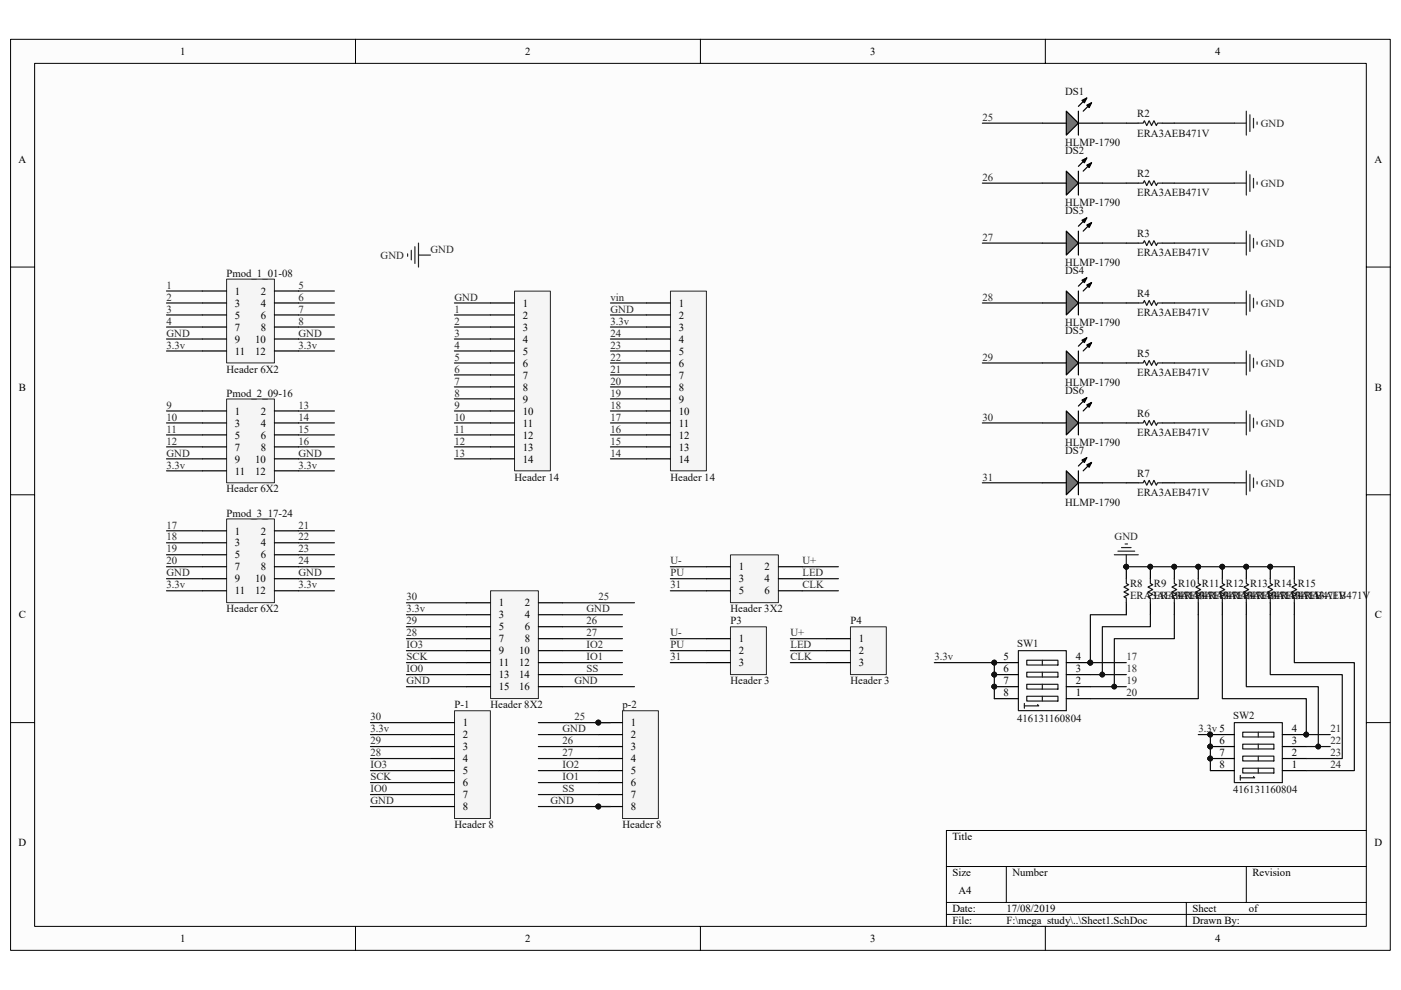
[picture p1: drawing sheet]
<svg xmlns="http://www.w3.org/2000/svg" width="297mm" height="210mm" viewBox="0 0 297 210" stroke-linecap="round" stroke-linejoin="round" font-family="sans-serif">
<path d="M2.3 8.4h292.5v193.2h-292.5z" fill="#fcfcfc"/>
<path d="M2.2 8.3h292.6v193.3h-292.6z" fill="none" stroke="#000" stroke-width=".21"/>
<path d="M7.4 13.5h282.3v183h-282.3z" fill="#fcfcfc"/>
<g fill="none" stroke="#000" stroke-width=".21">
<path d="M7.3 13.4h282.4v183.1h-282.4zM75.4 8.3v5.1M148.5 8.3v5.1M221.6 8.3v5.1M2.2 56.6h5.1M289.7 56.6h5.1M2.2 104.9h5.1M289.7 104.9h5.1M2.2 153.3h5.1M289.7 153.3h5.1M289.7 176.1h-89v20.4M75.4 196.5v5.1"/>
<path d="M148.5 196.5v5.1M200.7 183.8h89M200.7 191.4h89M200.7 194h89M213.4 183.8v7.6M221.6 196.5v5.1M251.5 191.4v5.1M264.2 183.8v7.6"/>
</g>
<path d="M109.1 61.8h7.6v38.1h-7.6z" fill="#f5f5f5"/>
<path d="M109.1 61.7h7.6v38.2h-7.6z" fill="none" stroke="#262626" stroke-width=".21"/>
<g fill="none" stroke="#000" stroke-width=".25">
<path d="M104 64.3h5.1M104 66.8h5.1M104 69.4h5.1M104 71.9h5.1M104 74.4h5.1M104 77h5.1M104 79.5h5.1M104 82.1h5.1M104 84.6h5.1M104 87.2h5.1M104 89.7h5.1M104 92.2h5.1"/>
<path d="M104 94.8h5.1M104 97.3h5.1"/>
</g>
<path d="M142.2 61.8h7.6v38.1h-7.6z" fill="#f5f5f5"/>
<path d="M142.2 61.7h7.6v38.2h-7.6z" fill="none" stroke="#262626" stroke-width=".21"/>
<g fill="none" stroke="#000" stroke-width=".25">
<path d="M137.1 64.3h5M137.1 66.8h5M137.1 69.4h5M137.1 71.9h5M137.1 74.4h5M137.1 77h5M137.1 79.5h5M137.1 82.1h5M137.1 84.6h5M137.1 87.2h5M137.1 89.7h5M137.1 92.2h5"/>
<path d="M137.1 94.8h5M137.1 97.3h5"/>
</g>
<path d="M48.1 59.2h10.1v17.8h-10.1z" fill="#f5f5f5"/>
<path d="M48 59.2h10.2v17.8h-10.2z" fill="none" stroke="#262626" stroke-width=".21"/>
<path d="M42.9 61.7h5.1M42.9 64.3h5.1M42.9 66.8h5.1M42.9 69.4h5.1M42.9 71.9h5.1M42.9 74.4h5.1M58.2 61.7h5.1M58.2 64.3h5.1M58.2 66.8h5.1M58.2 69.4h5.1M58.2 71.9h5.1M58.2 74.4h5.1" fill="none" stroke="#000" stroke-width=".25"/>
<path d="M48.1 84.6h10.1v17.8h-10.1z" fill="#f5f5f5"/>
<path d="M48 84.6h10.2v17.8h-10.2z" fill="none" stroke="#262626" stroke-width=".21"/>
<path d="M42.9 87.2h5.1M42.9 89.7h5.1M42.9 92.2h5.1M42.9 94.8h5.1M42.9 97.3h5.1M42.9 99.9h5.1M58.2 87.2h5.1M58.2 89.7h5.1M58.2 92.2h5.1M58.2 94.8h5.1M58.2 97.3h5.1M58.2 99.9h5.1" fill="none" stroke="#000" stroke-width=".25"/>
<path d="M48.1 110.1h10.1v17.7h-10.1z" fill="#f5f5f5"/>
<path d="M48 110.1h10.2v17.7h-10.2z" fill="none" stroke="#262626" stroke-width=".21"/>
<path d="M42.9 112.6h5.1M42.9 115.1h5.1M42.9 117.7h5.1M58.2 112.6h5.1M58.2 115.1h5.1M58.2 117.7h5.1M42.9 120.2h5.1M42.9 122.7h5.1M42.9 125.3h5.1M58.2 120.2h5.1M58.2 122.7h5.1M58.2 125.3h5.1" fill="none" stroke="#000" stroke-width=".25"/>
<path d="M86.4 53.8v.6M87.2 53.1v2M88 52.3v3.6M88.7 54.1h2.6M88.7 51.6v5" fill="none" stroke="#262626" stroke-width=".25"/>
<path d="M104 125.3h10.1v22.9h-10.1z" fill="#f5f5f5"/>
<path d="M104 125.3h10.1v22.9h-10.1z" fill="none" stroke="#262626" stroke-width=".21"/>
<g fill="none" stroke="#000" stroke-width=".25">
<path d="M98.9 127.8h5.1M98.9 130.4h5.1M98.9 132.9h5.1M98.9 135.5h5.1M98.9 138h5.1M114.1 127.8h5.1M114.1 130.4h5.1M114.1 132.9h5.1M114.1 135.5h5.1M114.1 138h5.1M98.9 140.5h5.1M98.9 143.1h5.1"/>
<path d="M98.9 145.6h5.1M114.1 140.5h5.1M114.1 143.1h5.1M114.1 145.6h5.1"/>
</g>
<path d="M154.9 117.7h10.1v10.1h-10.1z" fill="#f5f5f5"/>
<path d="M154.9 117.7h10.1v10.1h-10.1z" fill="none" stroke="#262626" stroke-width=".21"/>
<path d="M149.8 120.2h5.1M149.8 122.7h5.1M149.8 125.3h5.1M165 120.2h5.1M165 122.7h5.1M165 125.3h5.1" fill="none" stroke="#000" stroke-width=".25"/>
<path d="M96.4 150.8h7.6v22.8h-7.6z" fill="#f5f5f5"/>
<path d="M96.4 150.7h7.6v22.9h-7.6z" fill="none" stroke="#262626" stroke-width=".21"/>
<path d="M91.3 153.3h5M91.3 155.8h5M91.3 158.3h5M91.3 160.9h5M91.3 163.4h5M91.3 166h5M91.3 168.5h5M91.3 171.1h5" fill="none" stroke="#000" stroke-width=".25"/>
<path d="M132 150.8h7.6v22.8h-7.6z" fill="#f5f5f5"/>
<path d="M132 150.7h7.6v22.9h-7.6z" fill="none" stroke="#262626" stroke-width=".21"/>
<path d="M126.9 153.3h5.1M126.9 155.8h5.1M126.9 158.3h5.1M126.9 160.9h5.1M126.9 163.4h5.1M126.9 166h5.1M126.9 168.5h5.1M126.9 171.1h5.1" fill="none" stroke="#000" stroke-width=".25"/>
<g fill="#0e0e0e" stroke="#0e0e0e" stroke-width=".21">
<circle cx="126.9" cy="153.3" r=".49"/>
<circle cx="126.9" cy="171.1" r=".49"/>
</g>
<path d="M154.9 133h7.6v10.1h-7.6z" fill="#f5f5f5"/>
<path d="M154.9 132.9h7.6v10.2h-7.6z" fill="none" stroke="#262626" stroke-width=".21"/>
<path d="M149.8 135.5h5.1M149.8 138h5.1M149.8 140.5h5.1" fill="none" stroke="#000" stroke-width=".25"/>
<path d="M180.3 133h7.6v10.1h-7.6z" fill="#f5f5f5"/>
<path d="M180.3 132.9h7.6v10.2h-7.6z" fill="none" stroke="#262626" stroke-width=".21"/>
<path d="M221 26.1h5.1M228.6 26.1h5.1M175.2 135.5h5.1M175.2 138h5.1M175.2 140.5h5.1" fill="none" stroke="#000" stroke-width=".25"/>
<path d="M226.1 23.6l2.5 2.5-2.5 2.6z" fill="#707070"/>
<path d="M221 38.8h5.1M226.1 23.6l2.5 2.5-2.5 2.6zM228.6 23.6v5.1M228.6 38.8h5.1M229.4 21.3l1-.5-.5 1zM230.4 22.3l1-.5-.5 1zM230.4 20.8l-1.8 1.8M231.4 21.8l-1.7 1.8M238.8 26.1h2.5M246.4 26.1h2.6" fill="none" stroke="#000" stroke-width=".25"/>
<path d="M229.4 21.3l1-.5-.5 1zM230.4 22.3l1-.5-.5 1z" fill="#000"/>
<path d="M241.3 26.1h1.1l.2-.5 .5 1 .5-1 .6 1 .5-1 .5 1 .2-.5h1" fill="none" stroke="#1c1c1c" stroke-width=".25"/>
<path d="M261.7 26.1h2.5M264.2 23.6v5.1M265 24.3v3.6M265.8 25.1v2M266.5 25.9v.5" fill="none" stroke="#262626" stroke-width=".25"/>
<path d="M226.1 36.3l2.5 2.5-2.5 2.6z" fill="#707070"/>
<path d="M226.1 36.3l2.5 2.5-2.5 2.6zM228.6 36.3v5.1M229.4 34l1-.5-.5 1zM230.4 35l1-.5-.5 1zM230.4 33.5l-1.8 1.8M231.4 34.5l-1.7 1.8M238.8 38.8h2.5M246.4 38.8h2.6M221 51.6h5.1M228.6 51.6h5.1" fill="none" stroke="#000" stroke-width=".25"/>
<path d="M229.4 34l1-.5-.5 1zM230.4 35l1-.5-.5 1z" fill="#000"/>
<path d="M241.3 38.8h1.1l.2-.5 .5 1 .5-1 .6 1 .5-1 .5 1 .2-.5h1" fill="none" stroke="#1c1c1c" stroke-width=".25"/>
<path d="M261.7 38.8h2.5M264.2 36.3v5.1M265 37.1v3.5M265.8 37.8v2.1M266.5 38.6v.5" fill="none" stroke="#262626" stroke-width=".25"/>
<path d="M226.1 49l2.5 2.6-2.5 2.5z" fill="#707070"/>
<path d="M226.1 49l2.5 2.6-2.5 2.5zM228.6 49v5.1M229.4 46.7l1-.5-.5 1zM230.4 47.7l1-.5-.5 1zM230.4 46.2l-1.8 1.8M231.4 47.2l-1.7 1.8M238.8 51.6h2.5M246.4 51.6h2.6M221 64.3h5.1M228.6 64.3h5.1" fill="none" stroke="#000" stroke-width=".25"/>
<path d="M229.4 46.7l1-.5-.5 1zM230.4 47.7l1-.5-.5 1z" fill="#000"/>
<path d="M241.3 51.6h1.1l.2-.5 .5 1 .5-1 .6 1 .5-1 .5 1 .2-.5h1" fill="none" stroke="#1c1c1c" stroke-width=".25"/>
<path d="M261.7 51.6h2.5M264.2 49v5.1M265 49.8v3.5M265.8 50.5v2.1M266.5 51.3v.5" fill="none" stroke="#262626" stroke-width=".25"/>
<path d="M226.1 61.7l2.5 2.6-2.5 2.5z" fill="#707070"/>
<path d="M229.4 59.4l1-.5-.5 1zM230.4 58.9l-1.8 1.8M231.4 59.9l-1.7 1.8M221 77h5.1M226.1 61.7l2.5 2.6-2.5 2.5zM228.6 61.7v5.1M228.6 77h5.1M230.4 60.5l1-.6-.5 1.1zM238.8 64.3h2.5M246.4 64.3h2.6" fill="none" stroke="#000" stroke-width=".25"/>
<path d="M229.4 59.4l1-.5-.5 1zM230.4 60.5l1-.6-.5 1.1z" fill="#000"/>
<path d="M241.3 64.3h1.1l.2-.5 .5 1 .5-1 .6 1 .5-1 .5 1 .2-.5h1" fill="none" stroke="#1c1c1c" stroke-width=".25"/>
<path d="M261.7 64.3h2.5M264.2 61.7v5.1M265 62.5v3.5M265.8 63.2v2.1M266.5 64v.5" fill="none" stroke="#262626" stroke-width=".25"/>
<path d="M226.1 74.4l2.5 2.6-2.5 2.5z" fill="#707070"/>
<path d="M226.1 74.4l2.5 2.6-2.5 2.5zM228.6 74.4v5.1M229.4 72.2l1-.6-.5 1.1zM230.4 73.2l1-.5-.5 1zM230.4 71.6l-1.8 1.8M231.4 72.7l-1.7 1.7M238.8 77h2.5M246.4 77h2.6M221 89.7h5.1M228.6 89.7h5.1" fill="none" stroke="#000" stroke-width=".25"/>
<path d="M229.4 72.2l1-.6-.5 1.1zM230.4 73.2l1-.5-.5 1z" fill="#000"/>
<path d="M241.3 77h1.1l.2-.5 .5 1 .5-1 .6 1 .5-1 .5 1 .2-.5h1" fill="none" stroke="#1c1c1c" stroke-width=".25"/>
<path d="M261.7 77h2.5M264.2 74.4v5.1M265 75.2v3.6M265.8 76v2M266.5 76.7v.5" fill="none" stroke="#262626" stroke-width=".25"/>
<path d="M226.1 87.2l2.5 2.5-2.5 2.5z" fill="#707070"/>
<path d="M226.1 87.2l2.5 2.5-2.5 2.5zM228.6 87.2v5M229.4 84.9l1-.6-.5 1.1zM230.4 85.9l1-.5-.5 1zM230.4 84.3l-1.8 1.8M231.4 85.4l-1.7 1.8M238.8 89.7h2.5M246.4 89.7h2.6M221 102.4h5.1M228.6 102.4h5.1" fill="none" stroke="#000" stroke-width=".25"/>
<path d="M229.4 84.9l1-.6-.5 1.1zM230.4 85.9l1-.5-.5 1z" fill="#000"/>
<path d="M241.3 89.7h1.1l.2-.5 .5 1 .5-1 .6 1 .5-1 .5 1 .2-.5h1" fill="none" stroke="#1c1c1c" stroke-width=".25"/>
<path d="M261.7 89.7h2.5M264.2 87.2v5M265 87.9v3.6M265.8 88.7v2M266.5 89.5v.5" fill="none" stroke="#262626" stroke-width=".25"/>
<path d="M226.1 99.9l2.5 2.5-2.5 2.5z" fill="#707070"/>
<g fill="none" stroke="#000" stroke-width=".25">
<path d="M226.1 99.9l2.5 2.5-2.5 2.5zM228.6 99.9v5M229.4 97.6l1-.5-.5 1zM230.4 98.6l1-.5-.5 1zM230.4 97.1l-1.8 1.7M231.4 98.1l-1.7 1.8M238.8 102.4h2.5M246.4 102.4h2.6M238.8 120.2v2.5M238.8 127.8v2.6M243.9 120.2v2.5M243.9 127.8v2.6"/>
<path d="M249 120.2v2.5M249 127.8v2.6M254.1 120.2v2.5M254.1 127.8v2.6M259.2 120.2v2.5M259.2 127.8v2.6M264.2 120.2v2.5M264.2 127.8v2.6M269.3 120.2v2.5M269.3 127.8v2.6M274.4 120.2v2.5M274.4 127.8v2.6"/>
<path d="M210.8 148.2h5.1M210.8 145.6h5.1M210.8 143.1h5.1M210.8 140.5h5.1M226.1 148.2h5.1M226.1 145.6h5.1M226.1 143.1h5.1M226.1 140.5h5.1M256.6 158.3h5.1M256.6 155.8h5.1M271.9 158.3h5.1M271.9 155.8h5.1"/>
<path d="M256.6 163.4h5.1M256.6 160.9h5.1M271.9 163.4h5.1M271.9 160.9h5.1"/>
</g>
<path d="M229.4 97.6l1-.5-.5 1zM230.4 98.6l1-.5-.5 1z" fill="#000"/>
<g fill="none" stroke="#1c1c1c" stroke-width=".25">
<path d="M241.3 102.4h1.1l.2-.5 .5 1 .5-1 .6 1 .5-1 .5 1 .2-.5h1M215.9 138h10.2v12.7h-10.2zM238.8 122.7v1.1l.5 .2-1 .5 1 .6-1 .5 1 .5-1 .5 .5 .2v1M243.9 122.7v1.1l.5 .2-1 .5 1 .6-1 .5 1 .5-1 .5 .5 .2v1M249 122.7v1.1l.5 .2-1 .5 1 .6-1 .5 1 .5-1 .5 .5 .2v1M254.1 122.7v1.1l.5 .2-1 .5 1 .6-1 .5 1 .5-1 .5 .5 .2v1M259.2 122.7v1.1l.5 .2-1 .5 1 .6-1 .5 1 .5-1 .5 .5 .2v1M264.2 122.7v1.1l.5 .2-1 .5 1 .6-1 .5 1 .5-1 .5 .5 .2v1M269.3 122.7v1.1l.5 .2-1 .5 1 .6-1 .5 1 .5-1 .5 .5 .2v1M274.4 122.7v1.1l.5 .2-1 .5 1 .6-1 .5 1 .5-1 .5 .5 .2v1M217.2 149.2v1M217.7 147.7h6.6v1h-6.6z"/>
<path d="M217.7 145.1h6.6v1.1h-6.6zM217.7 142.6h6.6v1h-6.6zM217.7 140h6.6v1.1h-6.6zM220 149.5l.2 .2h-3M221 140v1.1M221 142.6v1M221 145.1v1.1M221 147.7v1M261.7 153.3h10.2v12.7h-10.2zM263.5 157.8h6.6v1.1h-6.6zM263.5 155.3h6.6v1h-6.6zM266.8 155.3v1"/>
<path d="M266.8 157.8v1.1M263 164.5v1M263.5 162.9h6.6v1.1h-6.6zM263.5 160.4h6.6v1h-6.6zM265.8 164.7l.2 .3h-3M266.8 160.4v1M266.8 162.9v1.1"/>
</g>
<path d="M264.2 99.9v5M236.3 117.7h5M237 116.9h3.6M237.8 116.1h2M238.5 115.4h.6M238.8 117.7v2.5M261.7 102.4h2.5M265 100.6v3.6M265.8 101.4v2M266.5 102.2v.5" fill="none" stroke="#262626" stroke-width=".25"/>
<g fill="#0e0e0e" stroke="#0e0e0e" stroke-width=".21">
<circle cx="231.2" cy="140.5" r=".5"/>
<circle cx="210.8" cy="140.5" r=".49"/>
<circle cx="210.8" cy="143.1" r=".49"/>
<circle cx="210.8" cy="145.6" r=".49"/>
<circle cx="277" cy="155.8" r=".5"/>
<circle cx="256.6" cy="155.8" r=".49"/>
<circle cx="256.6" cy="158.3" r=".49"/>
<circle cx="256.6" cy="160.9" r=".49"/>
<circle cx="238.8" cy="120.2" r=".49"/>
<circle cx="243.9" cy="120.2" r=".49"/>
<circle cx="249" cy="120.2" r=".5"/>
<circle cx="254.1" cy="120.2" r=".49"/>
<circle cx="259.1" cy="120.2" r=".5"/>
<circle cx="264.2" cy="120.2" r=".5"/>
<circle cx="269.3" cy="120.2" r=".49"/>
<circle cx="126.9" cy="153.3" r=".49"/>
<circle cx="126.9" cy="171.1" r=".49"/>
<circle cx="233.7" cy="143.1" r=".5"/>
<circle cx="236.3" cy="145.6" r=".5"/>
<circle cx="279.5" cy="158.3" r=".49"/>
</g>
<g fill="none" stroke="#0e0e0e" stroke-width=".25">
<path d="M208.3 26.1h12.7M208.3 38.8h12.7M233.7 26.1h5.1M233.7 38.8h5.1M249 26.1h12.7M249 38.8h12.7M208.3 51.6h12.7M233.7 51.6h5.1M249 51.6h12.7M35.3 64.3h7.6M35.3 71.9h7.6M35.3 74.4h7.6"/>
<path d="M35.3 69.4h7.6M35.3 66.8h7.6M35.3 61.7h7.6M63.3 64.3h7.6M63.3 71.9h7.6M63.3 74.4h7.6M63.3 69.4h7.6M63.3 66.8h7.6M63.3 61.7h7.6M96.3 64.3h7.7M96.3 71.9h7.7M96.3 74.4h7.7"/>
<path d="M96.3 77h7.7M96.3 79.5h7.7M96.3 69.4h7.7M96.3 66.8h7.7M129.4 64.3h7.7M129.4 71.9h7.7M129.4 74.4h7.7M129.4 77h7.7M129.4 79.5h7.7M129.4 69.4h7.7M129.4 66.8h7.7M208.3 64.3h12.7"/>
<path d="M208.3 77h12.7M233.7 64.3h5.1M233.7 77h5.1M249 64.3h12.7M249 77h12.7M35.3 87.2h7.6M35.3 89.7h7.6M35.3 92.2h7.6M35.3 94.8h7.6M35.3 97.3h7.6M35.3 99.9h7.6M63.3 87.2h7.6"/>
<path d="M63.3 89.7h7.6M63.3 92.2h7.6M63.3 94.8h7.6M63.3 97.3h7.6M63.3 99.9h7.6M96.3 82.1h7.7M96.3 84.6h7.7M96.3 87.2h7.7M96.3 89.7h7.7M96.3 92.2h7.7M96.3 94.8h7.7M96.3 97.3h7.7"/>
<path d="M129.4 82.1h7.7M129.4 84.6h7.7M129.4 87.2h7.7M129.4 89.7h7.7M129.4 92.2h7.7M129.4 94.8h7.7M129.4 97.3h7.7M208.3 89.7h12.7M233.7 89.7h5.1M249 89.7h12.7M35.3 112.6h7.6M35.3 115.1h7.6"/>
<path d="M35.3 117.7h7.6M63.3 112.6h7.6M63.3 115.1h7.6M63.3 117.7h7.6M208.3 102.4h12.7M233.7 102.4h5.1M249 102.4h12.7M35.3 120.2h7.6M35.3 122.7h7.6M35.3 125.3h7.6M63.3 120.2h7.6M63.3 122.7h7.6"/>
<path d="M63.3 125.3h7.6M86.2 127.8h12.7M86.2 130.4h12.7M86.2 132.9h12.7M86.2 135.5h12.7M86.2 138h12.7M119.2 130.4h12.8M119.2 132.9h12.8M119.2 135.5h12.8M119.2 138h12.8M119.2 127.8h15.3M142.1 135.5h7.7"/>
<path d="M142.1 138h7.7M142.1 120.2h7.7M142.1 122.7h7.7M142.1 125.3h7.7M167.6 135.5h7.6M167.6 138h7.6M170.1 120.2h7.7M170.1 122.7h7.7M170.1 125.3h7.7M238.8 130.4h-7.6v10.1h7.6M238.8 120.2h35.6M243.9 130.4v2.5h-10.2v10.2"/>
<path d="M249 130.4v5.1h-12.7v10.1M254.1 130.4v17.8h-22.9M259.2 130.4v17.8h17.8v7.6h5M264.2 130.4v15.2h15.3v12.7M269.3 130.4v12.7h15.3v17.8h-7.6M274.4 130.4v10.1h12.7v22.9h-10.1M78.5 153.3h12.8M78.5 155.8h12.8M78.5 158.3h12.8M86.2 140.5h12.7M86.2 143.1h12.7M86.2 145.6h12.7"/>
<path d="M114.1 155.8h12.8M114.1 158.3h12.8M114.1 153.3h15.3M119.2 140.5h12.8M119.2 143.1h12.8M119.2 145.6h15.3M142.1 140.5h7.7M167.6 140.5h7.6M198.1 140.5h12.7v7.7M231.2 143.1h7.6M231.2 145.6h7.6M254.1 155.8h2.5v7.6"/>
<path d="M277 158.3h5M78.5 160.9h12.8M78.5 163.4h12.8M78.5 166h12.8M78.5 168.5h12.8M78.5 171.1h12.8M114.1 171.1h15.3M114.1 160.9h12.8M114.1 163.4h12.8M114.1 166h12.8M114.1 168.5h12.8"/>
</g>
<g font-size="2.3">
<text x="38.2" y="11.7">1</text>
<text x="111.4" y="11.7">2</text>
<text x="184.5" y="11.7">3</text>
<text x="257.6" y="11.7">4</text>
<text x="4" y="34.5">A</text>
<text x="291.4" y="34.5">A</text>
<text x="49.8" y="62.5">1</text>
<text x="49.8" y="65">3</text>
<text x="55.3" y="62.5">2</text>
<text x="55.3" y="65">4</text>
<text x="110.9" y="65">1</text>
<text x="143.9" y="65">1</text>
<text x="49.8" y="67.6">5</text>
<text x="49.8" y="70.1">7</text>
<text x="55.3" y="67.6">6</text>
<text x="55.3" y="70.1">8</text>
<text x="110.9" y="67.6">2</text>
<text x="110.9" y="70.1">3</text>
<text x="143.9" y="67.6">2</text>
<text x="143.9" y="70.1">3</text>
<text x="49.8" y="72.7">9</text>
<text x="49.8" y="75.2">11</text>
<text x="54.1" y="72.7">10</text>
<text x="54.1" y="75.2">12</text>
<text x="110.9" y="72.7">4</text>
<text x="110.9" y="75.2">5</text>
<text x="110.9" y="77.8">6</text>
<text x="143.9" y="72.7">4</text>
<text x="143.9" y="75.2">5</text>
<text x="143.9" y="77.8">6</text>
<text x="4" y="82.8">B</text>
<text x="110.9" y="80.3">7</text>
<text x="110.9" y="82.8">8</text>
<text x="143.9" y="80.3">7</text>
<text x="143.9" y="82.8">8</text>
<text x="291.5" y="82.8">B</text>
<text x="49.8" y="87.9">1</text>
<text x="55.3" y="87.9">2</text>
<text x="110.9" y="85.4">9</text>
<text x="110.9" y="87.9">10</text>
<text x="143.9" y="85.4">9</text>
<text x="143.9" y="87.9">10</text>
<text x="49.8" y="90.5">3</text>
<text x="49.8" y="93">5</text>
<text x="49.8" y="95.6">7</text>
<text x="55.3" y="90.5">4</text>
<text x="55.3" y="93">6</text>
<text x="55.3" y="95.6">8</text>
<text x="110.9" y="90.5">11</text>
<text x="110.9" y="93">12</text>
<text x="110.9" y="95.6">13</text>
<text x="143.9" y="90.5">11</text>
<text x="143.9" y="93">12</text>
<text x="143.9" y="95.6">13</text>
<text x="49.8" y="98.1">9</text>
<text x="49.8" y="100.6">11</text>
<text x="54.1" y="98.1">10</text>
<text x="54.1" y="100.6">12</text>
<text x="110.9" y="98.1">14</text>
<text x="143.9" y="98.1">14</text>
<text x="49.8" y="113.4">1</text>
<text x="55.3" y="113.4">2</text>
<text x="49.8" y="115.9">3</text>
<text x="49.8" y="118.4">5</text>
<text x="55.3" y="115.9">4</text>
<text x="55.3" y="118.4">6</text>
<text x="49.8" y="121">7</text>
<text x="49.8" y="123.5">9</text>
<text x="54.1" y="123.5">10</text>
<text x="55.3" y="121">8</text>
<text x="156.7" y="121">1</text>
<text x="156.7" y="123.5">3</text>
<text x="162.1" y="121">2</text>
<text x="162.1" y="123.5">4</text>
<text x="4" y="131.2">C</text>
<text x="49.8" y="126.1">11</text>
<text x="54.1" y="126.1">12</text>
<text x="105.8" y="128.6">1</text>
<text x="105.8" y="131.2">3</text>
<text x="111.2" y="128.6">2</text>
<text x="111.2" y="131.2">4</text>
<text x="156.7" y="126.1">5</text>
<text x="162.1" y="126.1">6</text>
<text x="291.5" y="131.2">C</text>
<text x="105.8" y="133.7">5</text>
<text x="105.8" y="136.2">7</text>
<text x="111.2" y="133.7">6</text>
<text x="111.2" y="136.2">8</text>
<text x="156.7" y="136.2">1</text>
<text x="182.1" y="136.2">1</text>
<text x="105.8" y="138.8">9</text>
<text x="105.8" y="141.3">11</text>
<text x="105.8" y="143.9">13</text>
<text x="110.1" y="138.8">10</text>
<text x="110.1" y="141.3">12</text>
<text x="110.1" y="143.9">14</text>
<text x="156.7" y="138.8">2</text>
<text x="156.7" y="141.3">3</text>
<text x="182.1" y="138.8">2</text>
<text x="182.1" y="141.3">3</text>
<text x="212.7" y="140.1">5</text>
<text x="212.7" y="142.6">6</text>
<text x="228.1" y="142.6">3</text>
<text x="228.1" y="140.1">4</text>
<text x="105.8" y="146.4">15</text>
<text x="110.1" y="146.4">16</text>
<text x="212.7" y="145.2">7</text>
<text x="212.7" y="147.7">8</text>
<text x="228.1" y="147.7">1</text>
<text x="228.1" y="145.2">2</text>
<text x="98.1" y="154.1">1</text>
<text x="133.7" y="154.1">1</text>
<text x="273.9" y="155.3">4</text>
<text x="98.1" y="156.6">2</text>
<text x="98.1" y="159.1">3</text>
<text x="98.1" y="161.7">4</text>
<text x="133.7" y="156.6">2</text>
<text x="133.7" y="159.1">3</text>
<text x="133.7" y="161.7">4</text>
<text x="258.5" y="157.9">6</text>
<text x="258.5" y="160.4">7</text>
<text x="273.9" y="160.4">2</text>
<text x="273.9" y="157.9">3</text>
<text x="98.1" y="164.2">5</text>
<text x="98.1" y="166.8">6</text>
<text x="133.7" y="164.2">5</text>
<text x="133.7" y="166.8">6</text>
<text x="258.5" y="163">8</text>
<text x="273.9" y="163">1</text>
<text x="98.1" y="169.3">7</text>
<text x="98.1" y="171.9">8</text>
<text x="133.7" y="169.3">7</text>
<text x="133.7" y="171.9">8</text>
<text x="4" y="179.5">D</text>
<text x="201.9" y="178.2">Title</text>
<text x="291.4" y="179.5">D</text>
<text x="201.9" y="185.8">Size</text>
<text x="214.6" y="185.8">Number</text>
<text x="265.5" y="185.8">Revision</text>
<text x="203.2" y="189.7">A4</text>
<text x="201.9" y="193.5">Date:</text>
<text x="201.9" y="196">File:</text>
<text x="213.4" y="193.5">17/08/2019</text>
<text x="213.4" y="196">F:\mega_study\..\Sheet1.SchDoc</text>
<text x="252.8" y="196">Drawn By:</text>
<text x="252.8" y="193.5">Sheet</text>
<text x="264.8" y="193.5">of</text>
<text x="38.2" y="199.8">1</text>
<text x="111.4" y="199.8">2</text>
<text x="184.5" y="199.8">3</text>
<text x="257.6" y="199.8">4</text>
</g>
<g font-size="2.3" fill="#0e0e0e">
<text x="225.8" y="20">DS1</text>
<text x="241.1" y="24.9">R2</text>
<text x="241.1" y="29">ERA3AEB471V</text>
<text x="225.8" y="31">HLMP-1790</text>
<text x="225.8" y="32.8">DS2</text>
<text x="241.1" y="37.6">R2</text>
<text x="241.1" y="41.7">ERA3AEB471V</text>
<text x="225.8" y="43.7">HLMP-1790</text>
<text x="225.8" y="45.5">DS3</text>
<text x="241.1" y="50.3">R3</text>
<text x="48" y="58.7">Pmod_1_01-08</text>
<text x="225.8" y="56.4">HLMP-1790</text>
<text x="225.8" y="58.2">DS4</text>
<text x="241.1" y="54.4">ERA3AEB471V</text>
<text x="241.1" y="63">R4</text>
<text x="225.8" y="69.1">HLMP-1790</text>
<text x="225.8" y="70.9">DS5</text>
<text x="241.1" y="67.1">ERA3AEB471V</text>
<text x="241.1" y="75.7">R5</text>
<text x="48" y="79">Header 6X2</text>
<text x="225.8" y="81.8">HLMP-1790</text>
<text x="225.8" y="83.6">DS6</text>
<text x="241.1" y="79.8">ERA3AEB471V</text>
<text x="48" y="84.1">Pmod_2_09-16</text>
<text x="241.1" y="88.5">R6</text>
<text x="225.8" y="94.6">HLMP-1790</text>
<text x="241.1" y="92.5">ERA3AEB471V</text>
<text x="109.1" y="101.9">Header 14</text>
<text x="142.2" y="101.9">Header 14</text>
<text x="225.8" y="96.3">DS7</text>
<text x="241.1" y="101.2">R7</text>
<text x="48" y="104.5">Header 6X2</text>
<text x="225.8" y="107.3">HLMP-1790</text>
<text x="241.1" y="105.2">ERA3AEB471V</text>
<text x="48" y="109.6">Pmod_3_17-24</text>
<text x="239.6" y="124.6">R8</text>
<text x="244.7" y="124.6">R9</text>
<text x="249.8" y="124.6">R10 R11 R12 R13 R14 R15</text>
<text x="48" y="129.9">Header 6X2</text>
<text x="154.9" y="129.9">Header 3X2</text>
<text x="239.6" y="127.1">ERA3AEB471VERA3AEB471VERA3AEB471V</text>
<text x="244.7" y="127.1">ERA3AEB471VERA3AEB471VERA3AEB471V</text>
<text x="249.8" y="127.1">ERA3AEB471VERA3AEB471V</text>
<text x="154.9" y="132.4">P3</text>
<text x="180.3" y="132.4">P4</text>
<text x="215.7" y="137.3">SW1</text>
<text x="154.9" y="145.2">Header 3</text>
<text x="180.3" y="145.2">Header 3</text>
<text x="96.4" y="150.2">P-1</text>
<text x="104" y="150.2">Header 8X2</text>
<text x="132" y="150.2">p-2</text>
<text x="215.7" y="153">416131160804</text>
<text x="261.4" y="152.5">SW2</text>
<text x="261.4" y="168.3">416131160804</text>
<text x="96.4" y="175.7">Header 8</text>
<text x="132" y="175.7">Header 8</text>
</g>
<g font-size="2.3" fill="#262626">
<text x="208.3" y="25.6">25</text>
<text x="267.3" y="26.9">GND</text>
<text x="208.3" y="38.4">26</text>
<text x="267.3" y="39.6">GND</text>
<text x="91.3" y="53.6">GND</text>
<text x="208.3" y="51.1">27</text>
<text x="267.3" y="52.3">GND</text>
<text x="80.7" y="54.9">GND</text>
<text x="35.3" y="61.2">1</text>
<text x="35.3" y="63.8">2</text>
<text x="63.3" y="61.2">5</text>
<text x="63.3" y="63.8">6</text>
<text x="96.4" y="63.8">GND</text>
<text x="129.4" y="63.8">vin</text>
<text x="208.3" y="63.8">28</text>
<text x="267.3" y="65">GND</text>
<text x="35.3" y="66.3">3</text>
<text x="35.3" y="68.9">4</text>
<text x="35.3" y="71.4">GND</text>
<text x="63.3" y="66.3">7</text>
<text x="63.3" y="68.9">8</text>
<text x="63.3" y="71.4">GND</text>
<text x="96.4" y="66.3">1</text>
<text x="96.4" y="68.9">2</text>
<text x="96.4" y="71.4">3</text>
<text x="129.4" y="71.4">24</text>
<text x="129.4" y="68.9">3.3v</text>
<text x="129.4" y="66.3">GND</text>
<text x="35.3" y="74">3.3v</text>
<text x="63.3" y="74">3.3v</text>
<text x="96.4" y="74">4</text>
<text x="96.4" y="76.5">5</text>
<text x="129.4" y="74">23</text>
<text x="129.4" y="76.5">22</text>
<text x="208.3" y="76.5">29</text>
<text x="267.3" y="77.8">GND</text>
<text x="96.4" y="79">6</text>
<text x="96.4" y="81.6">7</text>
<text x="129.4" y="79">21</text>
<text x="129.4" y="81.6">20</text>
<text x="35.3" y="86.7">9</text>
<text x="35.3" y="89.2">10</text>
<text x="63.3" y="86.7">13</text>
<text x="63.3" y="89.2">14</text>
<text x="96.4" y="84.1">8</text>
<text x="96.4" y="86.7">9</text>
<text x="96.4" y="89.2">10</text>
<text x="129.4" y="84.1">19</text>
<text x="129.4" y="86.7">18</text>
<text x="129.4" y="89.2">17</text>
<text x="208.3" y="89.2">30</text>
<text x="35.3" y="91.8">11</text>
<text x="35.3" y="94.3">12</text>
<text x="63.3" y="91.8">15</text>
<text x="63.3" y="94.3">16</text>
<text x="96.4" y="91.8">11</text>
<text x="96.4" y="94.3">12</text>
<text x="129.4" y="91.8">16</text>
<text x="129.4" y="94.3">15</text>
<text x="267.3" y="90.5">GND</text>
<text x="35.3" y="96.8">GND</text>
<text x="35.3" y="99.4">3.3v</text>
<text x="63.3" y="96.8">GND</text>
<text x="63.3" y="99.4">3.3v</text>
<text x="96.4" y="96.8">13</text>
<text x="129.4" y="96.8">14</text>
<text x="208.3" y="101.9">31</text>
<text x="267.3" y="103.2">GND</text>
<text x="35.3" y="112.1">17</text>
<text x="63.3" y="112.1">21</text>
<text x="35.3" y="114.6">18</text>
<text x="35.3" y="117.2">19</text>
<text x="35.3" y="119.7">20</text>
<text x="63.3" y="117.2">23</text>
<text x="63.3" y="114.6">22</text>
<text x="63.3" y="119.7">24</text>
<text x="142.2" y="119.7">U-</text>
<text x="170.1" y="119.7">U+</text>
<text x="236.3" y="114.6">GND</text>
<text x="35.3" y="122.3">GND</text>
<text x="35.3" y="124.8">3.3v</text>
<text x="63.3" y="122.3">GND</text>
<text x="63.3" y="124.8">3.3v</text>
<text x="142.2" y="122.3">PU</text>
<text x="142.2" y="124.8">31</text>
<text x="170.1" y="122.3">LED</text>
<text x="170.1" y="124.8">CLK</text>
<text x="86.2" y="129.9">3.3v</text>
<text x="86.2" y="127.4">30</text>
<text x="124.4" y="129.9">GND</text>
<text x="126.9" y="127.4">25</text>
<text x="86.2" y="132.4">29</text>
<text x="86.2" y="135">28</text>
<text x="86.2" y="137.5">IO3</text>
<text x="124.4" y="132.4">26</text>
<text x="124.4" y="135">27</text>
<text x="124.4" y="137.5">IO2</text>
<text x="142.2" y="135">U-</text>
<text x="142.2" y="137.5">PU</text>
<text x="167.6" y="135">U+</text>
<text x="167.6" y="137.5">LED</text>
<text x="86.2" y="140.1">SCK</text>
<text x="86.2" y="142.6">IO0</text>
<text x="124.4" y="140.1">IO1</text>
<text x="124.4" y="142.6">SS</text>
<text x="142.2" y="140.1">31</text>
<text x="167.6" y="140.1">CLK</text>
<text x="198.1" y="140.1">3.3v</text>
<text x="238.8" y="140.1">17</text>
<text x="238.8" y="142.6">18</text>
<text x="86.2" y="145.2">GND</text>
<text x="121.8" y="145.2">GND</text>
<text x="238.8" y="145.2">19</text>
<text x="238.8" y="147.7">20</text>
<text x="78.5" y="152.8">30</text>
<text x="78.5" y="155.3">3.3v</text>
<text x="119.2" y="155.3">GND</text>
<text x="121.8" y="152.8">25</text>
<text x="254.1" y="155.3">3.3v 5</text>
<text x="282.1" y="155.3">21</text>
<text x="78.5" y="157.9">29</text>
<text x="78.5" y="160.4">28</text>
<text x="119.2" y="157.9">26</text>
<text x="119.2" y="160.4">27</text>
<text x="282.1" y="157.9">22</text>
<text x="282.1" y="160.4">23</text>
<text x="78.5" y="163">IO3</text>
<text x="78.5" y="165.5">SCK</text>
<text x="119.2" y="163">IO2</text>
<text x="119.2" y="165.5">IO1</text>
<text x="282.1" y="163">24</text>
<text x="78.5" y="168">IO0</text>
<text x="78.5" y="170.6">GND</text>
<text x="116.7" y="170.6">GND</text>
<text x="119.2" y="168">SS</text>
</g>
</svg>
